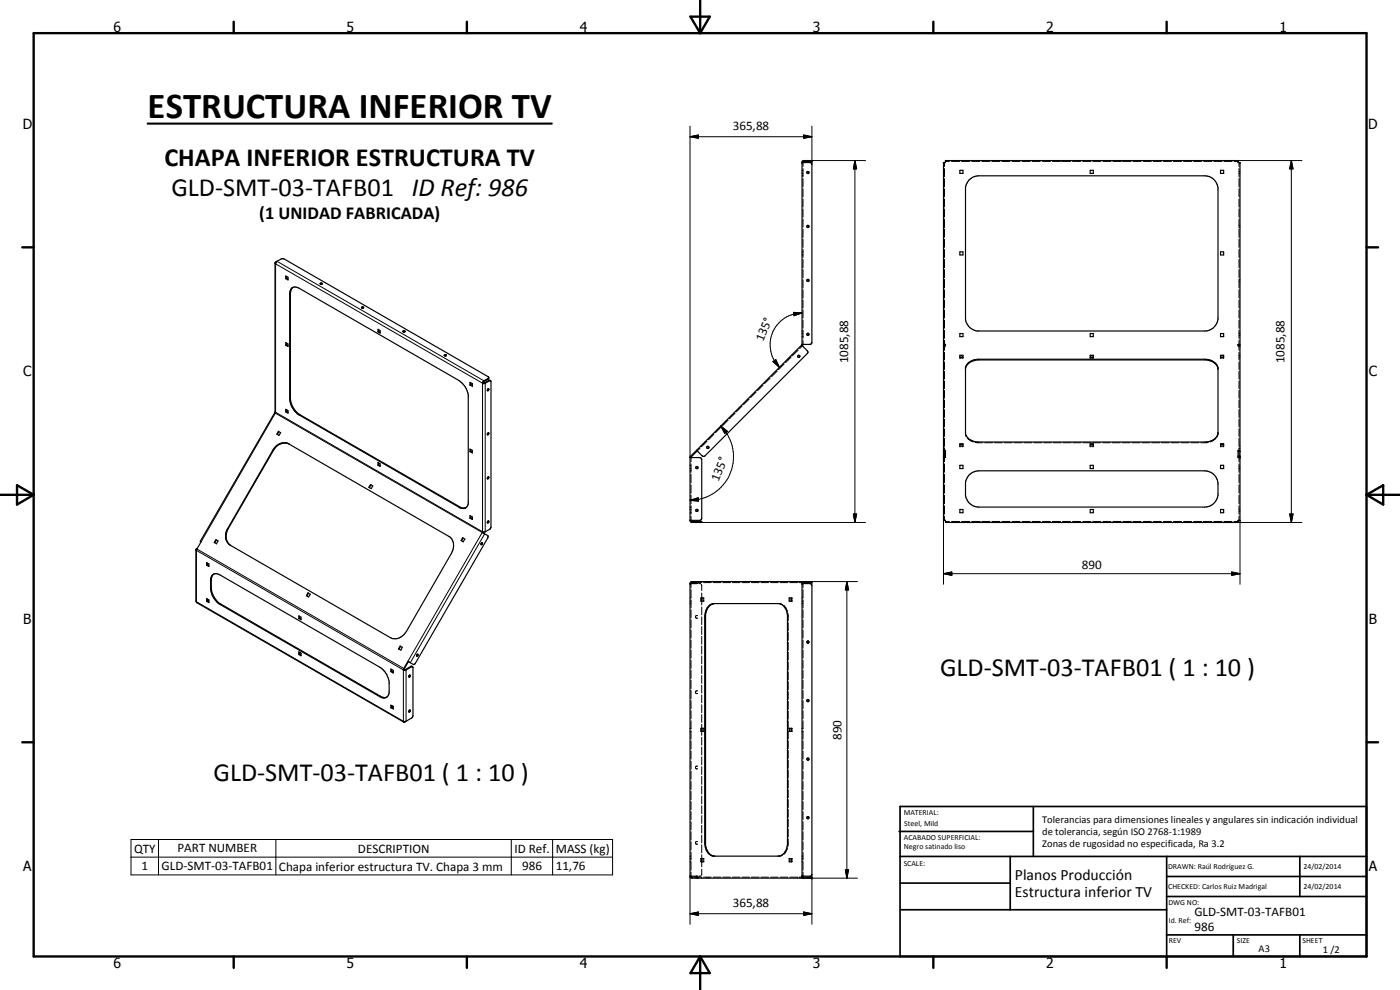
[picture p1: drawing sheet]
<svg xmlns="http://www.w3.org/2000/svg" width="420mm" height="297mm" viewBox="0 0 420 297" stroke-linecap="round" stroke-linejoin="round" font-family="sans-serif">
<g fill="none" stroke="#000" stroke-width=".35">
<path d="M240.7 48.8h2.6l.4 .4v53.7l-.6 .4h-2.4M241 48.8l.2-.4h2.5v-.2h-2.6l-.4 .4v54.7M242.2 51.6a.34 .34 0 0 1 .5-.1 .34 .34 0 0 1-.1 .6l-.4-.2zM288.1 51.1h.9v.9h-.9zM290.7 54.1l1.6-1.1 1.4-.3h67.9a4.1 4.1 0 0 1 3.9 3.6v39.5a4.2 4.2 0 0 1-3.5 3.5h-68.7a4.1 4.1 0 0 1-3.5-3.5v-39.5l.2-1zM327.2 51.1h.9v.9h-.9zM366.3 51.1h.9v.9h-.9zM83.1 78.4l1.3-.7h.8l61.3 35.3 .1 .7-1.6 1.2M83.1 78.4l-.6 .5v44.6l.2 .3h-.2l-22.4 38.6 .3 .2-1.4 2.5-.2-.1M83.1 78.4l-.4 .8-.2-.2M242.3 67.7a.34 .34 0 0 1 .5 .1 .34 .34 0 0 1-.3 .5l-.3-.2zM288.1 75.6h.9v.9h-.9z"/>
<path d="M366.3 75.6h.9v.9h-.9zM85.8 82.8l.6 .4v.8l-.6-.4zM86 83.5l-.2 .1M86 82.9v.6M86 83.5l.4 .2M87.4 86.6a1.78 1.78 0 0 1 2.4-.1l47.9 27.7a6.3 6.3 0 0 1 2.8 4.5v32.3a1.66 1.66 0 0 1-1 1.5 1.66 1.66 0 0 1-1.8-.3l-47.9-27.7a6.2 6.2 0 0 1-2.9-4.9v-31.5zM87.9 86.2l-.4 .5-.3 1.3v31.5a6.3 6.3 0 0 0 2.8 4.9l48.3 27.9 1.3 .1M96.2 85.2h-.1a.3 .3 0 0 1 .3-.3 .3 .3 0 0 1 .3 .3M96.2 85.2h.5M108.6 92.4h.5M108.6 92.1l.5 .1v.1l-.5 .1zM113.4 98.8l.7 .4v.7l-.7-.3z"/>
<path d="M113.6 99.4l-.2 .2M113.6 98.9v.5M113.6 99.4l.5 .3M121 99.6a.3 .3 0 0 1 .2-.4 .3 .3 0 0 1 .4 .3l-.1 .1M121 99.6h.5M85.8 102.8l.6 .4v.8l-.6-.4zM86 102.9v.6M86 103.5l-.2 .1M86 103.5l.4 .3M133.3 106.6l.6-.1a.33 .33 0 0 1-.3 .3 .33 .33 0 0 1-.3-.2zM133.4 106.7h.5M141 114.7l.8 .4v.8l-.8-.4z"/>
<path d="M141.3 114.9v.5M141.3 115.4l-.3 .1M141.3 115.4l.5 .3M144.8 115l.7 .1 1.6-.9 .3 .3v43.6l-.5 .7-1.4 .8h-.6M145 114.9l-.2 .1M146.5 116.7a.28 .28 0 0 1 .2 .4 .28 .28 0 0 1-.4 .1zM146.5 116.7l-.2 .4M146.7 113.3l-1.6 1-.3 .7M147.2 114.2l-.4-.1-1.5 .8h-.3M239.5 106.7h.5l-.1 .5h-.4zM240.6 103.5l1.8 1.9-.1 .7-30.7 30.7-.7 .1-1.9-1.8M240.6 103.5l-31.6 31.6"/>
<path d="M240.7 103.3l-.1 .2M241 103.3l-.2 .5M242.3 100.1a.34 .34 0 0 1 .5 .1 .34 .34 0 0 1-.3 .5l-.3-.2zM288.1 100.1h.9v.9h-.9zM288.1 106.6h.9v.7h-.9zM288.1 106.8h.9M289.8 110.5a3.6 3.6 0 0 1 3.5-2.5h68.7a3.8 3.8 0 0 1 3.5 2.5M290.5 109l1.4-.9 1.8-.3h67.9a3.9 3.9 0 0 1 3.9 2.5v19.8a3.9 3.9 0 0 1-3.9 2.5h-67.9a4 4 0 0 1-3.9-2.5v-19.8zM327.2 100.1h.9v.9h-.9zM327.2 106.6h.9v.7h-.9zM327.2 106.8h.9M366.3 100.1h.9v.9h-.9z"/>
<path d="M366.3 106.6h.9v.7h-.9zM366.3 106.8h.9M82.5 134.2a3.4 3.4 0 0 1 4.2-1l48 27.7a3.6 3.6 0 0 1 .8 5.1l-13.5 23.5a3.8 3.8 0 0 1-4.9 1.8l-47.9-27.7a3.6 3.6 0 0 1-.8-5.1zM83.6 129.4l.6 .4-.5 .8-.6-.3zM83.7 129.5l-.5 .8M85.8 122.8l.6 .4v.8l-.6-.4zM86 122.9v.5M86 123.4l-.2 .2M86 123.4l.4 .3M86.9 133.3a3.7 3.7 0 0 0-4.8 1.8l-13.6 23.5a3.7 3.7 0 0 0 .8 5.1M113.4 138.8l.7 .3v.9l-.7-.4zM113.6 138.9v.5"/>
<path d="M113.6 139.4l-.2 .2M113.6 139.4l.5 .3M141 134.7l.8 .4v.8l-.8-.4zM141.3 135.4l-.3 .1M141.3 134.9v.5M141.3 135.4l.5 .2M146.4 130l.2-.1a.33 .33 0 0 1 0 .4 .33 .33 0 0 1-.3 .1zM146.5 129.9l-.2 .4M146.7 129.9v.1M207.1 137.3h2.9l.6 .6v17.6l-.4 .6h-3.1M209 135.1l-1.9 2.1v18.9M209.2 135.3l-1.8 2"/>
<path d="M212.2 134h.5l-.1 .5h-.4zM283.2 135.4l.5-.3v2.2h-.5v18.8h.5v.7h87.8v-.7h.6v-18.8h-.6v-2.2l.6 .3M283.7 135.3l-.2 .2v1.4h-.3v-33.1l.5-.3v-.2h-.5v-54.5h.5v-.6h87.8v.6h.6v54.5h-.6v.2l.6 .3v33.1h-.3v-1.4l-.3-.2M288.1 139.6h.9v1h-.9zM288.1 133.1h.9v.7h-.9zM288.1 133.3h.9M327.2 139.6h.9v1h-.9zM327.2 133.1h.9v.7h-.9zM327.2 133.3h.9M366.3 139.6h.9v1h-.9zM366.3 133.1h.9v.7h-.9zM366.3 133.3h.9"/>
<path d="M111.2 145.4l.7 .4-.5 .8-.7-.4zM111.3 145.5l-.4 .8M141 154.7l.8 .4v.8l-.8-.4zM141.3 154.9v.5M141.3 155.4l-.3 .1M141.3 155.4l.5 .3M144.9 159.9l1.6 .9-.1 .6-21.7 37.6-.5 .4-1.6-.9M144.9 159.6h-.1l.1 .3M145 159.6l-.1 .3M146.4 143.2l.3 .1-.4 .4zM146.4 156.4l.1-.1a.28 .28 0 0 1 .2 .4 .28 .28 0 0 1-.4 .1zM146.5 143.1l-.2 .5"/>
<path d="M146.5 156.3l-.2 .5M207.1 156.1l.1 .4 .5 .3h2.9v-.3h-2.9l-.3-.4M209 152.8a.34 .34 0 0 1 .4 .2 .34 .34 0 0 1-.2 .5 .34 .34 0 0 1-.4-.2zM288.1 152.9h.9v.9h-.9zM290.7 142.6l1.2-.9 1.8-.4h67.9a4.1 4.1 0 0 1 3.9 3.5v3.8a4.1 4.1 0 0 1-3.9 3.5h-67.9a4.1 4.1 0 0 1-3.9-3.5v-3.8zM327.2 152.9h.9v.9h-.9zM366.3 152.9h.9v.9h-.9zM59.2 164.5l-.4 .3v15.5l.3 .5 62.1 35.9M62 168.8l.7 .4v.8l-.7-.4zM62 179.6l.7 .4v.8l-.7-.4zM62.3 169.5l-.3 .1M62.3 169v.5"/>
<path d="M62.3 179.7v.6M62.3 169.5l.4 .2M62.3 179.8l.4 .3M63.7 172.6a1.8 1.8 0 0 1 2.3-.1l48 27.7a6.4 6.4 0 0 1 2.8 4.5v3.1a1.68 1.68 0 0 1-1 1.5 1.68 1.68 0 0 1-1.8-.3l-48-27.6a6.1 6.1 0 0 1-2.8-5l.1-3zM63.9 172.4l-.5 1.6a8.1 8.1 0 0 0 .3 4.1 6 6 0 0 0 2.5 3.1l48 27.7 1 .4 .9-.1M64.2 172.3l-.3 .1M64.8 161.9l.6 .4-.4 .9-.7-.5zM64.9 162l-.4 .9M92.4 177.9l.7 .4-.5 .8-.6-.4zM92.6 178l-.5 .8M138.8 161.3l.7 .5-.5 .8-.6-.4zM139 161.5l-.5 .8"/>
<path d="M144.5 162.9l.2-.1a.33 .33 0 0 1 .1 .4 .33 .33 0 0 1-.5 .2zM144.6 162.9l-.3 .4M207.1 175.1l.6-.6h36v.3h-2.5l-.2 .3M207.1 175.1v87.8M209.1 174.8h-1.5l-.2 .3M209.5 174.5l-.5 .6h-1.9M210.3 179.4h.7v1h-.7zM210.5 179.4v1M210.6 179.4v1M236.8 179.4h.7v1h-.7zM237.1 179.4v1M241 174.5l-.4 .6h2.5l.6 .4v87l-.4 .4h-2.7l.1 .5 .3 .1"/>
<path d="M241.2 174.5l-.5 .4v88.2l.5 .4M62.3 180.3l-.3 .1M62.3 180.3l.4 .3M89.7 184.8l.6 .4v.7l-.6-.4zM89.7 195.6l.6 .4v.8l-.6-.4zM89.9 185.4l-.2 .1M89.9 184.9v.5M89.9 195.7v.6M89.9 185.4l.4 .3M89.9 196.3l-.2 .1M89.9 196.3l.4 .2M89.9 195.8l.4 .2"/>
<path d="M120.1 193.8l.6 .4-.4 .9-.7-.4zM120.2 193.9l-.5 .9M122.6 198.5l-1.4 2.4M122.6 198.5l-.2-.1-1.3 2.6M125.3 196.3l-.3 .4M125.3 196.3h.1M125.4 196.3l.1 .1M125.5 196.4l-.1 .4-.4-.1M214.2 181.1a3.7 3.7 0 0 0-2.5 3.5v68.8a3.6 3.6 0 0 0 2.5 3.4M242.3 192.4a.34 .34 0 0 1 .4 .1 .34 .34 0 0 1-.1 .5l-.3-.1zM117.3 200.7l.7 .4v.8l-.7-.4zM117.3 211.6l.7 .4v.7l-.7-.4z"/>
<path d="M117.5 212.2l-.2 .1M117.5 200.9v.5M117.5 212.2l.5 .3M117.5 201.4l-.2 .1M117.5 201.4l.5 .3M118 212l-.5-.3v.5M121.1 216.4h.8l-.5 .3zM121.2 200.9l-.1 .1M122.8 213.2l.2-.1a.28 .28 0 0 1 .1 .3 .28 .28 0 0 1-.4 .2zM122.8 202.6h.2a.28 .28 0 0 1 .1 .3 .28 .28 0 0 1-.4 .2zM123 202.6l-.3 .4M123 213.1l-.3 .4"/>
<path d="M123.8 200l-1.9 1h-.8M123.8 200l.1 .3v14.4l-.3 .6-1.7 1.1M123.8 200l-.4-.1-1.7 1h-.5M210.3 218.5h.7v1h-.7zM210.5 218.5v1M210.6 218.5v1M236.8 218.5h.7v1h-.7zM237.1 218.5v1M210.3 257.6h.7v1h-.7zM210.5 257.6v1M210.6 257.6v1M214.3 256.9h19.2a3.3 3.3 0 0 0 2.8-3.5v-68.8a3.6 3.6 0 0 0-2.5-3.5h-19.8a3.8 3.8 0 0 0-2.5 4v67.8a3.6 3.6 0 0 0 3 4"/>
<path d="M236.8 257.6h.7v1h-.7zM237.1 257.6v1M207.1 262.9l.1 .4 .5 .2h36v-.3h-2.5l-.2-.3M207.1 262.9h1.9l.2 .5 .3 .1M207.4 262.9l.2 .3h1.5"/>
<circle cx="242.5" cy="84.1" r=".32"/>
<circle cx="209.1" cy="140.3" r=".34"/>
<circle cx="242.5" cy="210.2" r=".32"/>
<circle cx="242.4" cy="227.8" r=".33"/>
<circle cx="242.5" cy="245.4" r=".32"/>
</g>
<g fill="none" stroke="#000" stroke-width=".3">
<path d="M207.1 37.8v99.5M243.7 37.8v11.6M207.1 41l2.5-.5v1zM207.1 41h36.6M240.7 52h.1M240.7 51.1h.1M240.7 52.7h.1M240.9 52h.1M240.9 51.1h.1M240.9 52.7h.1M241 48.8v1.2M241 50.6v2.4"/>
<path d="M241 53.6v2.4M241 56.6v2.5M241 59.7v2.4M241.2 40.5l2.5 .5-2.5 .5zM242.1 48.2v.1M242.1 48.3v.1M242.8 48.2v.1M242.8 48.3v.1M243.7 48.2h16M256.6 48.2l.5 2.5h-1zM256.6 48.2v108.6M283.2 52.1h.1"/>
<path d="M283.2 51.4h.1M283.4 52.1h.1M283.4 51.4h.1M283.5 48.8v1.2M283.5 50.6v2.4M283.5 53.6v2.4M283.5 56.6v2.5M283.5 59.7v2.4M283.7 48.4h1.2M285.6 48.4h2.4M288.6 48.4h2.4M291.6 48.4h2.4"/>
<path d="M294.7 48.4h2.4M297.7 48.4h2.4M300.7 48.4h2.4M301 48.2v.1M301 48.3v.1M301.7 48.2v.1M301.7 48.3v.1M303.7 48.4h2.4M306.8 48.4h2.4M309.8 48.4h2.4M312.8 48.4h2.4M315.8 48.4h2.5"/>
<path d="M318.5 48.2v.1M318.5 48.3v.1M318.8 48.4h2.5M319.2 48.2v.1M319.2 48.3v.1M321.9 48.4h2.4M324.9 48.4h2.5M327.9 48.4h2.5M331 48.4h2.4M334 48.4h2.5M336.1 48.2v.1M336.1 48.3v.1"/>
<path d="M336.8 48.2v.1M336.8 48.3v.1M337 48.4h2.5M340.1 48.4h2.4M343.1 48.4h2.4M346.1 48.4h2.4M349.2 48.4h2.4M352.2 48.4h2.4M353.6 48.2v.1M353.6 48.3v.1M354.3 48.2v.1M354.3 48.3v.1"/>
<path d="M355.2 48.4h2.4M358.2 48.4h2.4M361.3 48.4h2.4M364.3 48.4h2.4M367.3 48.4h2.4M370.4 48.4h1.1M371.5 48.2h19.2M371.8 48.8v1.2M371.8 50.6v2.4M371.8 53.6v2.4M371.8 56.6v2.5M371.8 59.7v2.4"/>
<path d="M371.8 52.1h.1M371.8 51.4h.1M372.1 52.1h.1M372.1 51.4h.1M387.6 48.2l.5 2.5h-1.1zM387.6 48.2v108.6M82.7 79.2l62.1 35.8v44.6l-62.1-35.9zM82.7 78.7h.1M83.1 78.4l62.1 35.9M240.7 76.5h.1M240.7 75.6h.1M240.9 76.5h.1"/>
<path d="M240.9 75.6h.1M241 62.7v2.5M241 65.7v2.5M241 68.7v2.5M241 71.8v2.4M241 74.8v2.5M241 77.9v2.4M283.2 68.3h.1M283.2 67.6h.1M283.4 68.3h.1M283.4 67.6h.1M283.5 62.7v2.5"/>
<path d="M283.5 65.7v2.5M283.5 68.7v2.5M283.5 71.8v2.4M283.5 74.8v2.5M283.5 77.9v2.4M371.8 62.7v2.5M371.8 65.7v2.5M371.8 68.7v2.5M371.8 71.8v2.4M371.8 74.8v2.5M371.8 77.9v2.4M371.8 68.3h.1"/>
<path d="M371.8 67.6h.1M372.1 68.3h.1M372.1 67.6h.1M87.2 88l-.3 .1M238.2 93.7l2.5 .2-2.4 .8zM240.7 99.3h.1M240.7 93.9a9.5 9.5 0 0 0-9.5 10.7l.3 1.5a9.8 9.8 0 0 0 2.4 4.1M240.9 99.3h.1M241 80.9v2.4M241 83.9v2.5M241 87v2.4M241 90v2.4"/>
<path d="M241 93v2.4M241 96.1v2.4M241 99.1v2.4M283.2 84.5h.1M283.2 83.8h.1M283.2 100h.1M283.4 84.5h.1M283.4 83.8h.1M283.4 100h.1M283.5 80.9v2.4M283.5 83.9v2.5M283.5 87v2.4"/>
<path d="M283.5 90v2.4M283.5 93v2.4M283.5 96.1v2.4M283.5 99.1v2.4M371.8 80.9v2.4M371.8 83.9v2.5M371.8 87v2.4M371.8 90v2.4M371.8 93v2.4M371.8 96.1v2.4M371.8 99.1v2.4M371.8 84.5h.1"/>
<path d="M371.8 83.8h.1M371.8 100h.1M372.1 84.5h.1M372.1 83.8h.1M372.1 100h.1M87.2 119.5l-.3 .1M145.4 114.9l.2 .1v44.6M146.5 113.5v.3M146.7 114.1l.2 .2M224.8 119.8l-1.7 1.6M226.9 117.6l-1.7 1.7M229 115.5l-1.6 1.7"/>
<path d="M231.1 113.5l-1.7 1.6M232 108.5l.8-.6 1.1 2.3zM233.2 111.3l-1.6 1.7M235.3 109.2l-1.7 1.7M236.3 107.8l.1 .1M236.5 107.9v.1M236.8 107.3l.1 .1M237 107.4l.1 .1M237.4 107.1l-1.7 1.7M237.5 106.6l.1 .1M237.7 106.7v.1M239.6 105l-1.7 1.7"/>
<path d="M240.7 101h.1M240.7 100.1h.1M240.8 103.8l-.8 .8M240.9 101h.1M240.9 100.1h.1M241 102.1v1.2M283.2 107.3h.1M283.2 106.6h.1M283.2 100.7h.1M283.4 107.3h.1M283.4 106.6h.1M283.4 100.7h.1"/>
<path d="M283.5 102.1v1.2M283.5 105.7v2.3M283.5 108.6v2.3M283.5 111.4v2.3M283.5 114.3v2.3M283.5 117.1v2.4M283.5 103.8v1.3M283.6 103.8h.1M283.7 103.5l-.1 .3M288.1 107.4l.3 .1M288.1 107.3v.1M289 107.4l-.3 .1"/>
<path d="M289 107.3v.1M327.2 107.3v.1M327.2 107.4l.3 .1M328.1 107.3v.1M328.1 107.4l-.3 .1M366.3 107.3v.1M366.3 107.4l.3 .1M367.2 107.3v.1M367.2 107.4l-.3 .1M371.5 103.5l.2 .3M371.7 103.8h.1M371.8 103.8v1.3"/>
<path d="M371.8 102.1v1.2M371.8 105.7v2.3M371.8 108.6v2.3M371.8 111.4v2.3M371.8 114.3v2.3M371.8 117.1v2.4M371.8 107.3h.1M371.8 106.6h.1M371.8 100.7h.1M372.1 107.3h.1M372.1 106.6h.1M372.1 100.7h.1"/>
<path d="M81.9 135l.2 .1M90 124.4l-.2 .1M207.1 139.6h.1M207.3 139.6h.1M207.4 137.3v1.3M207.4 139.2v2.5M210.1 134.5l-.9 .8M210.3 133.8l.1 .1M211 133.1l.1 .1M211.1 133.3h.1M211.5 132.6l.1 .1M211.7 132.8h.1"/>
<path d="M212.2 132.4l-1.7 1.5M214.3 130.3l-1.7 1.7M216.3 127.8l2 1.6-.8 .6zM216.3 127.8a13.1 13.1 0 0 1-.5 18.9 13.2 13.2 0 0 1-8.7 3.4M216.4 128.1l-1.7 1.7M218.5 126l-1.7 1.8M220.6 124l-1.7 1.6M222.7 121.8l-1.7 1.7M283.2 140h.1M283.2 134.6h.1M283.2 133.9h.1M283.4 140h.1"/>
<path d="M283.4 134.6h.1M283.4 133.9h.1M283.5 120v2.3M283.5 122.9v2.3M283.5 125.8v2.3M283.5 128.7v2.2M283.5 131.5v2.3M283.5 134.4v1.1M283.5 137.3v1.3M283.5 139.2v2.5M288.1 133.8v.2h.3M289 133.8v.2h-.3"/>
<path d="M289.8 129.8l.2 1.3M290.4 131.5l1.8 1.1M292.7 132.7l2.2 .1M295.5 132.8h2.4M298.5 132.8h2.3M301.4 132.8h2.4M304.4 132.8h2.3M307.3 132.8h2.4M310.2 132.8h2.4M313.2 132.8h2.3M316.1 132.8h2.4M319.1 132.8h2.4"/>
<path d="M322 132.8h2.4M325 132.8h2.4M327.2 133.8v.2h.3M327.9 132.8h2.4M328.1 133.8v.2h-.3M330.9 132.8h2.3M333.8 132.8h2.4M336.8 132.8h2.4M339.8 132.8h2.3M342.7 132.8h2.3M345.6 132.8h2.4M348.6 132.8h2.3"/>
<path d="M351.5 132.8h2.4M354.5 132.8h2.3M357.4 132.8h2.4M362.6 132.7l-2.2 .1M364.9 131.5l-1.8 1.1M365.5 129.8l-.2 1.3M366.3 133.8v.2h.3M367.2 133.8v.2h-.3M371.8 120v2.3M371.8 122.9v2.3M371.8 125.8v2.3M371.8 128.7v2.2"/>
<path d="M371.8 131.5v2.3M371.8 134.4v1.1M371.8 137.3v1.3M371.8 139.2v2.5M371.8 140h.1M371.8 134.6h.1M371.8 133.9h.1M372.1 140h.1M372.1 134.6h.1M372.1 133.9h.1M68.4 158.5l.1 .1M138 152.1l-.3 .1"/>
<path d="M207.1 150.1l2.4-.7 .1 1zM207.1 140.6h.1M207.1 152.9h.1M207.1 153.8h.1M207.1 152.1h.1M207.1 141.3h.1M207.3 140.6h.1M207.3 152.9h.1M207.3 153.8h.1M207.3 152.1h.1M207.3 141.3h.1M207.4 142.3v2.5"/>
<path d="M207.4 145.5v2.5M207.4 148.6v2.5M207.4 151.8v2.5M207.4 154.9v1.2M208.7 156.5h.1M208.7 156.6v.2M209.6 156.5h.1M209.6 156.6v.2M210.6 156.8h49.1M256.1 154.2h1l-.5 2.6zM283.2 140.6h.1M283.2 153.5h.1"/>
<path d="M283.2 152.8h.1M283.2 156.1v19.2M283.4 140.6h.1M283.4 153.5h.1M283.4 152.8h.1M283.5 142.3v2.5M283.5 145.5v2.5M283.5 148.6v2.5M283.5 151.8v2.5M283.5 154.9v1.2M283.7 156.5h1.2M285.6 156.5h2.4"/>
<path d="M288.6 156.5h2.4M291.6 156.5h2.4M293.3 156.5h.1M293.3 156.6v.2M294.2 156.5h.1M294.2 156.6v.2M294.7 156.5h2.4M297.7 156.5h2.4M300.7 156.5h2.4M303.7 156.5h2.4M306.8 156.5h2.4M309.8 156.5h2.4"/>
<path d="M312.8 156.5h2.4M315.8 156.5h2.5M315.9 156.5h.1M315.9 156.6v.2M316.8 156.5h.1M316.8 156.6v.2M318.8 156.5h2.5M321.9 156.5h2.4M324.9 156.5h2.5M327.9 156.5h2.5M331 156.5h2.4M334 156.5h2.5"/>
<path d="M337 156.5h2.5M338.5 156.5h.1M338.5 156.6v.2M339.4 156.5h.1M339.4 156.6v.2M340.1 156.5h2.4M343.1 156.5h2.4M346.1 156.5h2.4M349.2 156.5h2.4M352.2 156.5h2.4M355.2 156.5h2.4M358.2 156.5h2.4"/>
<path d="M361.1 156.5h.1M361.1 156.6v.2M361.3 156.5h2.4M362 156.5h.1M362 156.6v.2M364.3 156.5h2.4M367.3 156.5h2.4M370.4 156.5h1.1M371.5 156.8h19.2M371.8 142.3v2.5M371.8 145.5v2.5M371.8 148.6v2.5"/>
<path d="M371.8 151.8v2.5M371.8 154.9v1.2M371.8 140.6h.1M371.8 153.5h.1M371.8 152.8h.1M372.1 140.6h.1M372.1 153.5h.1M372.1 152.8h.1M372.1 156.1v19.2M387 154.2h1.1l-.5 2.6zM59 165.1l62.1 35.9v15.4l-62.1-35.8zM59 164.7l62.2 35.9"/>
<path d="M60.4 162.6l22.2-38.6 62.1 35.8-22.3 38.6M63.4 176.3l-.2 .1M63.4 174l-.2 .1M145.4 160.2l-22.3 38.6M207.1 179.4h.1M207.3 179.4h.1M207.4 175.1v1.2M207.4 176.9v2.4M207.4 180v2.4M208.8 174.5v.1M208.8 174.7v.1M209 175.1h.1"/>
<path d="M209.1 174.8h.1M209.2 175.1h.3M209.2 175v.1M209.5 174.5v.1M209.5 174.7v.1M209.8 175.1l.5 .1M210.5 175.4l.1 1.8M210.6 174.5v.1M210.6 174.7l-1.2 .1M210.6 177.9v1.5M211 179.4h.1M211.1 179.4l.1 .3"/>
<path d="M211.1 174.8h2.4M212.1 174.5v.1M212.1 174.7v.1M212.8 174.5v.1M212.8 174.7v.1M214 174.8h2.4M216.9 174.8h2.3M219.8 174.8h2.3M222.7 174.8h2.2M225.5 174.8h2.3M228.4 174.8h2.3M231.3 174.8h2.2"/>
<path d="M234.1 174.8h2.3M237 174.8h2.3M237.5 179.4h.1M237.7 179.4v.3M239.4 174.5v.1M239.4 174.7v.1M239.8 174.8h1.3M240.1 174.5v.1M240.1 174.7v.1M240.7 179.4h.1M240.8 175v.1M240.9 179.4h.1"/>
<path d="M240.9 174.8h.1M241 175.1v1.2M241 176.9v2.4M241 180v2.4M241 174.5h16.3M241.2 174.8h.1M242.1 174.5v.1M242.1 174.7v.1M242.5 174.5v.1M242.5 174.7v.1M242.8 174.5v.1M242.8 174.7v.1"/>
<path d="M254.2 174.5l.5 2.5h-1zM254.2 174.5v89M283.2 172.1l2.5-.5v1zM283.2 172.1h88.9M369.6 171.6l2.5 .5-2.5 .5zM66.2 181.2l-.2 .2M123.3 199.9l.2 .2M207.1 180.4h.1M207.1 181.1h.1M207.3 180.4h.1M207.3 181.1h.1M207.4 183v2.4"/>
<path d="M207.4 186v2.4M207.4 189v2.4M207.4 192.1v2.4M207.4 195.1v2.4M207.4 198.1v2.4M209.3 184.7h-.4l-.2 .3 .1 .4 .5 .1M210.6 180.4v1.1M210.6 182.1v2.3M210.6 185.1v2.3M210.6 188v2.4M210.6 190.9v2.4M210.6 193.8v2.4"/>
<path d="M210.6 196.8v2.3M210.6 199.7v2.4M211 180.4h.1M211.2 180l-.1 .4M233.5 181.1h.1M233.7 181.1l1 .3M234.7 181.4h.1M235.2 181.7l.7 .7 .4 1.1M236.4 184l.1 2.3M236.5 186.9v2.3M236.5 189.8v2.4M236.5 192.7v2.4"/>
<path d="M236.5 195.7v2.3M236.5 198.7v2.3M237.5 180.4h.1M237.7 180v.4M240.7 180.4h.1M240.7 181.1h.1M240.9 180.4h.1M240.9 181.1h.1M241 183v2.4M241 186v2.4M241 189v2.4M241 192.1v2.4"/>
<path d="M241 195.1v2.4M241 198.1v2.4M114.2 208.9l-.2 .1M121.7 200.9l.2 .1v15.4M207.1 218.5h.1M207.1 219.5h.1M207.3 218.5h.1M207.3 219.5h.1M207.4 201.1v2.4M207.4 204.1v2.5M207.4 207.2v2.4M207.4 210.2v2.4"/>
<path d="M207.4 213.2v2.4M207.4 216.3v2.4M207.4 219.3v2.4M209.3 207.3h-.4l-.2 .3 .1 .4 .5 .1M210.6 202.7v2.3M210.6 205.6v2.3M210.6 208.5v2.4M210.6 211.5v2.3M210.6 214.4v2.3M210.6 217.3v1.2M210.6 219.5v1.1M211 218.5h.1"/>
<path d="M211 219.5h.1M211.1 218.5l.1 .3M211.2 219.2l-.1 .3M236.5 201.6v2.4M236.5 204.6v2.3M236.5 207.5v2.3M236.5 210.4v2.4M236.5 213.4v2.4M236.5 216.3v2.4M236.5 219.3v2.4M237.5 218.5h.1M237.5 219.5h.1"/>
<path d="M237.7 218.5v.3M237.7 219.2v.3M240.7 218.5h.1M240.7 219.5h.1M240.9 218.5h.1M240.9 219.5h.1M241 201.1v2.4M241 204.1v2.5M241 207.2v2.4M241 210.2v2.4M241 213.2v2.4M241 216.3v2.4"/>
<path d="M241 219.3v2.4M207.4 222.3v2.4M207.4 225.3v2.5M207.4 228.4v2.4M207.4 231.4v2.4M207.4 234.4v2.5M207.4 237.4v2.5M209.3 229.9l-.6 .2 .2 .6 .4-.1M210.6 221.2v2.4M210.6 224.2v2.3M210.6 227.1v2.3M210.6 230v2.4"/>
<path d="M210.6 233v2.3M210.6 235.9v2.4M210.6 238.8v2.4M236.5 222.2v2.4M236.5 225.2v2.3M236.5 228.1v2.4M236.5 231.1v2.3M236.5 234v2.4M236.5 237v2.3M236.5 239.9v2.4M241 222.3v2.4M241 225.3v2.5"/>
<path d="M241 228.4v2.4M241 231.4v2.4M241 234.4v2.5M241 237.4v2.5M39.3 251.9h144.5v10.6h-144.5zM39.3 257.2h144.5M47.6 251.9v10.6M82.8 251.9v10.6M153.4 251.9v10.6M165.9 251.9v10.6M207.1 257.6h.1M207.1 258.6h.1"/>
<path d="M207.1 256.9h.1M207.3 257.6h.1M207.3 258.6h.1M207.3 256.9h.1M207.4 240.5v2.4M207.4 243.5v2.4M207.4 246.5v2.5M207.4 249.6v2.4M207.4 252.6v2.4M207.4 255.7v2.4M207.4 258.7v2.4M209.3 252.5l-.6 .2 .2 .6 .4-.1"/>
<path d="M210.6 241.8v2.3M210.6 244.7v2.4M210.6 247.6v2.4M210.6 250.6v2.3M210.6 253.5v2.4M210.6 256.5v1.1M210.6 258.6v1.5M211 257.6h.1M211 258.6h.1M211.1 257.6l.1 .3M211.2 258.2l-.1 .4M233.5 256.9h.1"/>
<path d="M234.7 256.6l-1 .3M234.8 256.6h-.1M236.3 254.5l-.4 1-.7 .8M236.5 242.9v2.3M236.5 245.8v2.4M236.5 248.8v2.3M236.5 251.7l-.1 2.3M237.5 257.6h.1M237.5 258.6h.1M237.7 257.6v.3M237.7 258.2v.4M240.7 257.6h.1"/>
<path d="M240.7 258.6h.1M240.7 256.9h.1M240.9 257.6h.1M240.9 258.6h.1M240.9 256.9h.1M241 240.5v2.4M241 243.5v2.4M241 246.5v2.5M241 249.6v2.4M241 252.6v2.4M241 255.7v2.4M241 258.7v2.4"/>
<path d="M207.1 274.2l2.5-.6v1.1zM207.1 274.2h36.6M207.1 262.9v14.4M207.4 261.7v1.2M208.8 263.2v.1M208.8 263.4v.1M209 262.9h.1M209.1 263.2h.1M209.2 262.9h.3M209.2 263h.1M209.2 262.9v.1M209.3 263.2l1.3 .1"/>
<path d="M209.3 263.1l.1 .1M209.5 263.2v.1M209.5 263.4v.1M210.3 262.8l-.5 .1M210.6 260.8l-.1 1.8M210.6 263.4v.1M211.1 263.2h2.4M212.1 263.2v.1M212.1 263.4v.1M212.8 263.2v.1M212.8 263.4v.1M214 263.2h2.4"/>
<path d="M216.9 263.2h2.3M219.8 263.2h2.3M222.7 263.2h2.2M225.5 263.2h2.3M228.4 263.2h2.3M231.3 263.2h2.2M234.1 263.2h2.3M237 263.2h2.3M239.4 263.2v.1M239.4 263.4v.1M239.8 263.2h1.3M240.1 263.2v.1"/>
<path d="M240.1 263.4v.1M240.8 263h.1M240.8 262.9v.1M240.9 263.1v.1M241 261.7v1.2M241 263.5h16.3M241.2 273.6l2.5 .6-2.5 .5zM241.2 263.2h.1M242.1 263.2v.1M242.1 263.4v.1M242.5 263.2v.1M242.5 263.4v.1"/>
<path d="M242.8 263.2v.1M242.8 263.4v.1M243.7 262.3v15M253.7 261h1l-.5 2.5z"/>
</g>
<g fill="#000">
<circle cx="240.7" cy="48.8" r=".18"/>
<circle cx="243.7" cy="48.4" r=".18"/>
<circle cx="243.7" cy="48.2" r=".18"/>
<circle cx="283.2" cy="48.8" r=".18"/>
<circle cx="283.7" cy="48.2" r=".18"/>
<circle cx="371.5" cy="48.2" r=".18"/>
<circle cx="372.1" cy="48.8" r=".18"/>
<circle cx="240.7" cy="103.3" r=".18"/>
<circle cx="283.2" cy="103.3" r=".18"/>
<circle cx="372.1" cy="103.3" r=".18"/>
<circle cx="82.5" cy="123.8" r=".18"/>
<circle cx="283.2" cy="136.9" r=".18"/>
<circle cx="283.2" cy="137.3" r=".18"/>
<circle cx="283.5" cy="136.9" r=".18"/>
<circle cx="371.8" cy="136.9" r=".18"/>
<circle cx="372.1" cy="137.3" r=".18"/>
<circle cx="372.1" cy="136.9" r=".18"/>
<circle cx="283.2" cy="156.1" r=".18"/>
<circle cx="372.1" cy="156.1" r=".18"/>
<circle cx="207.1" cy="175.1" r=".18"/>
<circle cx="240.7" cy="175.1" r=".18"/>
<circle cx="243.7" cy="174.5" r=".18"/>
<circle cx="243.7" cy="174.8" r=".18"/>
<circle cx="207.1" cy="262.9" r=".18"/>
<circle cx="240.7" cy="262.9" r=".18"/>
<circle cx="243.7" cy="263.5" r=".18"/>
<circle cx="243.7" cy="263.2" r=".18"/>
</g>
<g fill="none" stroke="#000" stroke-width=".71">
<path d="M10.1 9.9h400v277.1h-400zM70.1 6.5v3.4M140.1 6.5v3.4M207.2 5h5.8l-2.9 4.9zM210.1 0v9.9M280.1 6.5v3.4M350.1 6.5v3.4M6.7 74.2h3.4M410.1 74.2h3.5M.1 148.5h10M5.1 145.6l5 2.9-5 2.9zM410.1 148.5h10"/>
<path d="M410.1 148.5l5-2.9v5.8zM6.7 222.7h3.4M410.1 222.7h3.5M70.1 287v3.4M140.1 287v3.4M210.1 287v10M210.1 287l2.9 5h-5.8zM280.1 287v3.4M350.1 287v3.4"/>
</g>
<g fill="none" stroke="#000" stroke-width=".51">
<path d="M269.8 249.5h40.3M270.1 242h140v45h-140zM270.1 257h140M303.2 257v16M310.1 242v15M350.1 257v30M390.1 257v12M270.1 265h33.1M270.1 273h80M350.1 269h60M350.1 263h60M350.1 280.5h60"/>
<path d="M370.1 280.5v6.5M390.1 280.5v6.5"/>
</g>
<path d="M44.3 37.1h121.3" fill="none" stroke="#000" stroke-width=".63"/>
<g fill="#000">
<path d="M207.1 41l2.5-.5v1zM241.2 40.5l2.5 .5-2.5 .5zM256.6 48.2l.5 2.5h-1zM387.6 48.2l.5 2.5h-1.1zM238.2 93.7l2.5 .2-2.4 .8zM232 108.5l.8-.6 1.1 2.3zM216.3 127.8l2 1.6-.8 .6zM207.1 150.1l2.4-.7 .1 1zM256.1 154.2h1l-.5 2.6zM387 154.2h1.1l-.5 2.6zM254.2 174.5l.5 2.5h-1zM283.2 172.1l2.5-.5v1z"/>
<path d="M369.6 171.6l2.5 .5-2.5 .5zM207.1 274.2l2.5-.6v1.1zM241.2 273.6l2.5 .6-2.5 .5zM253.7 261h1l-.5 2.5z"/>
</g>
<text font-size="11" x="44.3" y="35.5">ESTRUCTURA INFERIOR TV</text>
<g font-size="7.9">
<text x="49.3" y="49.8">CHAPA INFERIOR ESTRUCTURA TV</text>
<text x="51.4" y="58.8">GLD-SMT-03-TAFB01 ID Ref: 986</text>
<text x="282.1" y="202.7">GLD-SMT-03-TAFB01 ( 1 : 10 )</text>
<text x="64.1" y="234.2">GLD-SMT-03-TAFB01 ( 1 : 10 )</text>
</g>
<text font-size="5.5" x="77.8" y="65.8">(1 UNIDAD FABRICADA)</text>
<g font-size="4.7">
<text x="304.6" y="263.9">Planos Producción</text>
<text x="304.6" y="269.3">Estructura inferior TV</text>
</g>
<g font-size="4.2">
<text x="34" y="9.6">6</text>
<text x="104" y="9.6">5</text>
<text x="174" y="9.6">4</text>
<text x="244" y="9.6">3</text>
<text x="314" y="9.6">2</text>
<text x="384" y="9.6">1</text>
<text x="6.8" y="38.7">D</text>
<text x="410.6" y="38.7">D</text>
<text x="7" y="112.9">C</text>
<text x="410.8" y="112.9">C</text>
<text x="7" y="187.1">B</text>
<text x="410.8" y="187.1">B</text>
<text x="7" y="261.4">A</text>
<text x="410.8" y="261.4">A</text>
<text x="34" y="290.4">6</text>
<text x="104" y="290.4">5</text>
<text x="174" y="290.4">4</text>
<text x="244" y="290.4">3</text>
<text x="314" y="290.4">2</text>
<text x="384" y="290.4">1</text>
</g>
<g font-size="3.9">
<text x="219.9" y="38.9">365,88</text>
<text x="229" y="102.6" transform="rotate(-67 229 102.6)">135°</text>
<text x="254.5" y="109" transform="rotate(-90 254.5 109)">1085,88</text>
<text x="385.5" y="109" transform="rotate(-90 385.5 109)">1085,88</text>
<text x="215.6" y="144.6" transform="rotate(-68 215.6 144.6)">135°</text>
<text x="324.7" y="170.6">890</text>
<text x="252.6" y="222" transform="rotate(-90 252.6 222)">890</text>
<text x="40.2" y="255.8">QTY</text>
<text x="53.3" y="255.8">PART NUMBER</text>
<text x="107.4" y="255.8">DESCRIPTION</text>
<text x="154.4" y="255.9">ID Ref.</text>
<text x="166.8" y="255.9">MASS (kg)</text>
<text x="42.5" y="261.1">1</text>
<text x="48.5" y="261.1">GLD-SMT-03-TAFB01</text>
<text x="83.7" y="261.2">Chapa inferior estructura TV. Chapa 3 mm</text>
<text x="156.7" y="261.1">986</text>
<text x="166.8" y="261.1">11,76</text>
<text x="219.9" y="272.1">365,88</text>
<text x="358.5" y="275">GLD-SMT-03-TAFB01</text>
<text x="358.5" y="279.4">986</text>
</g>
<g font-size="3.1">
<text x="312.7" y="246.8">Tolerancias para dimensiones lineales y angulares sin indicación individual</text>
<text x="312.7" y="250.4">de tolerancia, según ISO 2768-1:1989</text>
<text x="312.7" y="254">Zonas de rugosidad no especificada, Ra 3.2</text>
<text x="377.7" y="285.6">A3</text>
<text x="397" y="285.9">1 /2</text>
</g>
<g font-size="2.4">
<text x="271.2" y="244.4">MATERIAL:</text>
<text x="271.3" y="252">ACABADO SUPERFICIAL:</text>
<text x="271.4" y="247.9">Steel, Mild</text>
<text x="271.3" y="254.6">Negro satinado liso</text>
<text x="271.2" y="259.7">SCALE:</text>
<text x="350.6" y="260.8">DRAWN: Raúl Rodríguez G.</text>
<text x="391.2" y="260.6">24/02/2014</text>
<text x="350.6" y="266.9">CHECKED: Carlos Ruiz Madrigal</text>
<text x="391.2" y="266.7">24/02/2014</text>
<text x="350.6" y="271.4">DWG NO:</text>
<text x="350.8" y="276.9">Id. Ref:</text>
<text x="350.8" y="282.8">REV</text>
<text x="371.2" y="282.9">SIZE</text>
<text x="390.9" y="282.9">SHEET</text>
</g>
</svg>
